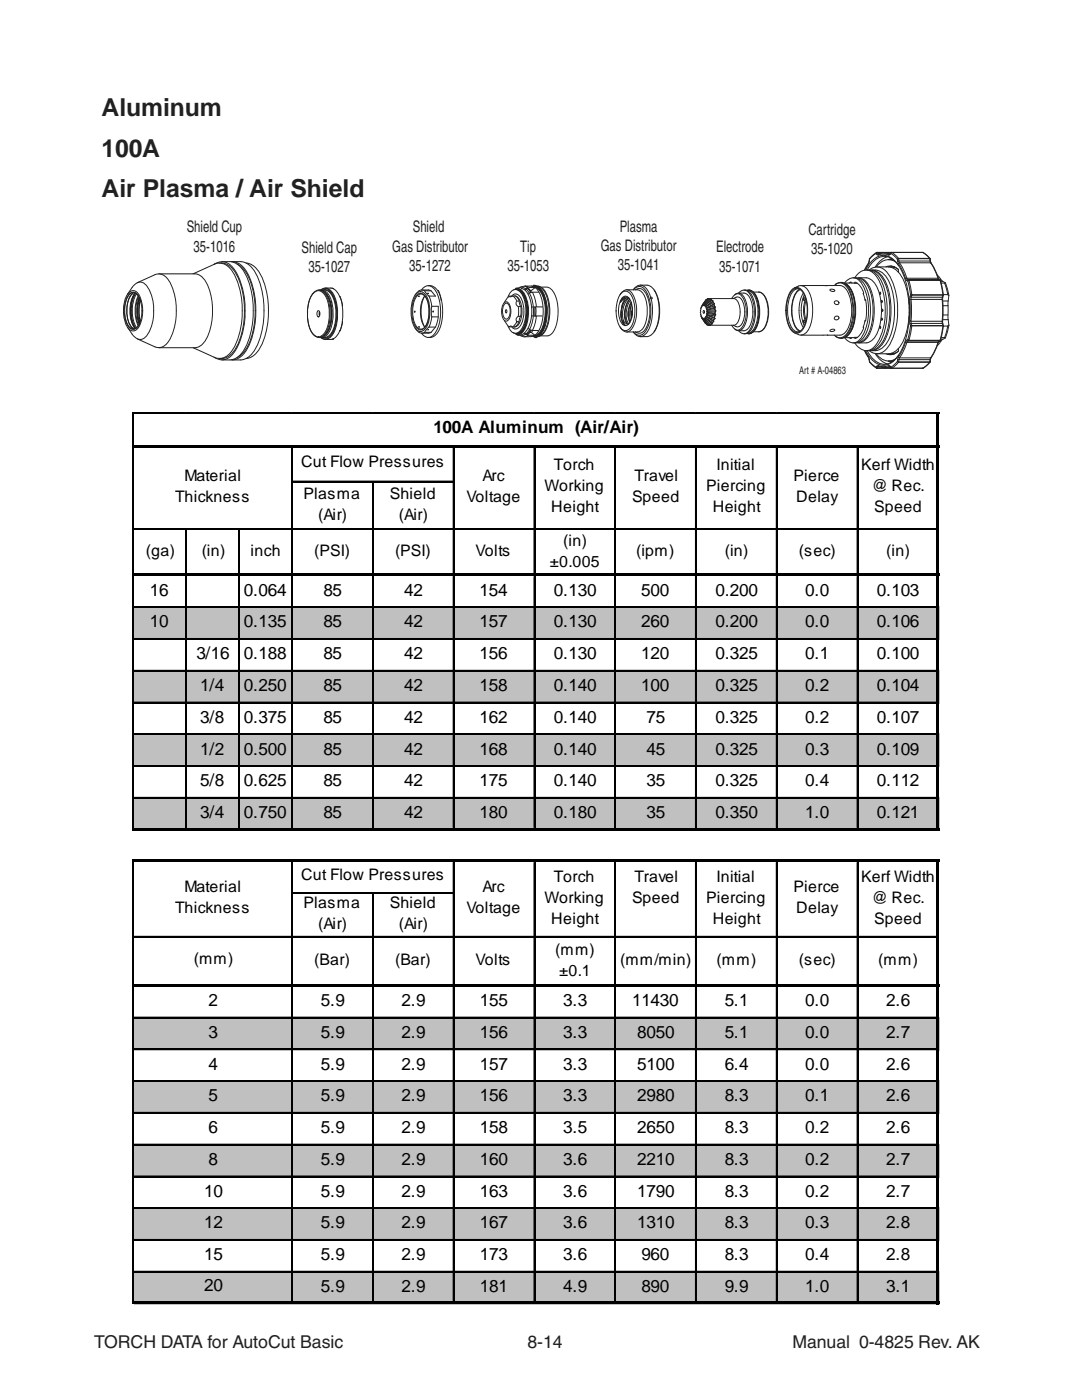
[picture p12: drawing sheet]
<svg xmlns="http://www.w3.org/2000/svg" width="216mm" height="279mm" viewBox="0 0 216 279" stroke-linecap="round" stroke-linejoin="round" font-family="sans-serif">
<g fill="#c0c0c0">
<path d="M26.8 121.1h160.6v6.6h-160.6z"/>
<path d="M26.8 133.8h160.6v6.6h-160.6z"/>
<path d="M26.8 146.4h160.6v6.6h-160.6z"/>
</g>
<path d="M26.8 152.8h31.7v6.6h-31.7z" fill="#fff"/>
<path d="M26.8 159.1h160.6v6.6h-160.6z" fill="#c0c0c0"/>
<g fill="#fff">
<path d="M26.8 165.5h160.6v6.6h-160.6z"/>
<path d="M26.8 171.8h144.5v15.3h-144.5z"/>
<path d="M26.8 186.9h160.6v10h-160.6z"/>
<path d="M26.8 196.6h31.7v6.6h-31.7z"/>
</g>
<g fill="#c0c0c0">
<path d="M26.8 203h160.6v6.6h-160.6z"/>
<path d="M26.8 215.6h160.6v6.6h-160.6z"/>
<path d="M26.8 228.3h160.6v6.6h-160.6z"/>
<path d="M26.8 241h160.6v6.6h-160.6z"/>
<path d="M26.8 253.7h160.6v6.6h-160.6z"/>
</g>
<path d="M26.5 82.2v.1M37.1 82.2v.1M47.6 82.2v.1M58.2 82.2v.1M74.3 82.2v.1M90.4 82.2v.1M106.6 82.2v.1M122.7 82.2v.1M138.8 82.2v.1M154.9 82.2v.1M171 82.2v.1M187.2 82.2v.1" fill="none" stroke="#c0c0c0" stroke-width=".2"/>
<g fill="none" stroke="#000" stroke-width=".25">
<path d="M26.6 82.3v83.4M26.8 82.4h160.6M58.3 89.4v25.1M74.5 96.3v18.2M106.7 89.4v25.1M122.8 89.4v25.1M155 89.4v25.1M171.2 89.4v25.1M26.8 105.6h160.1M37.2 105.7v8.8M37.2 115v50.2M58.3 115v50.2"/>
<path d="M74.5 115v50.2M106.7 115v50.2M122.8 115v50.2M155 115v50.2M171.2 115v50.2M26.8 127.6h160.1M26.8 133.9h160.1M26.8 140.3h160.1M26.8 152.9h160.1M26.8 159.3h160.1M26.6 171.5v88.8M58.3 172.1v24.3"/>
<path d="M58.5 178.3h32.2M74.5 178.4v18M106.7 172.1v24.3M122.8 172.1v24.3M155 172.1v24.3M171.2 172.1v24.3M26.8 187h160.1M58.3 196.9v62.9M74.5 196.9v62.9M106.7 196.9v62.9M122.8 196.9v62.9M155 196.9v62.9"/>
<path d="M171.2 196.9v62.9M26.8 203.1h160.1M26.8 215.8h160.1M26.8 222.1h160.1M26.8 228.5h160.1M26.8 241.1h160.1M26.8 247.5h160.1M26.8 253.8h160.1"/>
</g>
<path d="M26.8 88.9h160.6v.5h-160.6zM26.8 114.5h160.6v.5h-160.6zM26.8 165.2h160.6v.5h-160.6zM26.8 171.5h160.6v.6h-160.6zM186.9 82.5h.5v83.2h-.5zM26.8 196.4h160.6v.5h-160.6zM26.8 259.8h160.6v.5h-160.6zM186.9 172.1h.5v88.2h-.5z" fill="#000"/>
<g fill="none" stroke="#000" stroke-width=".2">
<path d="M26.5 82.3h.1M58.2 89.4v25.1M58.5 96h32.2M74.3 96.3v18.2M90.4 89.4v25.1M106.6 89.4v25.1M122.7 89.4v25.1M138.8 89.4v25.1M154.9 89.4v25.1M171 89.4v25.1M26.8 105.5h160.1M37.1 105.7v8.8"/>
<path d="M37.1 115v50.2M47.6 105.7v8.8M47.6 115v50.2M58.2 115v50.2M74.3 115v50.2M90.4 115v50.2M106.6 115v50.2M122.7 115v50.2M138.8 115v50.2M154.9 115v50.2M171 115v50.2M26.8 121.1h160.1"/>
<path d="M26.8 127.4h160.1M26.8 133.8h160.1M26.8 140.1h160.1M26.8 146.4h160.1M26.8 152.8h160.1M26.8 159.1h160.1M58.2 172.1v24.3M58.5 178.1h32.2M74.3 178.4v18M90.4 172.1v24.3M106.6 172.1v24.3M122.7 172.1v24.3"/>
<path d="M138.8 172.1v24.3M154.9 172.1v24.3M171 172.1v24.3M26.8 186.9h160.1M58.2 196.9v62.9M74.3 196.9v62.9M90.4 196.9v62.9M106.6 196.9v62.9M122.7 196.9v62.9M138.8 196.9v62.9M154.9 196.9v62.9M171 196.9v62.9"/>
<path d="M26.8 203h160.1M26.8 209.3h160.1M26.8 215.6h160.1M26.8 222h160.1M26.8 228.3h160.1M26.8 234.7h160.1M26.8 241h160.1M26.8 247.4h160.1M26.8 253.7h160.1"/>
</g>
<g fill="none" stroke="#000" stroke-width=".3">
<path d="M58.5 96.1h32.2M90.6 89.4v25.1M138.9 89.4v25.1M47.8 105.7v8.8M47.8 115v50.2M90.6 115v50.2M138.9 115v50.2M26.8 121.2h160.1M26.8 146.6h160.1M90.6 172.1v24.3M138.9 172.1v24.3M90.6 196.9v62.9"/>
<path d="M138.9 196.9v62.9M26.8 209.4h160.1M26.8 234.8h160.1"/>
</g>
<g fill="none" stroke="#231f20" stroke-width=".2">
<path d="M25.4 58.7a4.7 4.7 0 0 1 2.3-2.4 2.04 2.04 0 0 1 2 1.4 9.9 9.9 0 0 1-.4 9.2 1.66 1.66 0 0 1-1.5 .8 1.66 1.66 0 0 1-1.4-1l-1-1.4M25.7 58.5a1.11 1.11 0 0 1 1.8 0 6.9 6.9 0 0 1 .1 6.9 1.2 1.2 0 0 1-1.2 .6 1.2 1.2 0 0 1-1-.7 6.9 6.9 0 0 1 .3-6.8zM25.9 58.6l.4-.2a1.37 1.37 0 0 1 1.5 .9 6.5 6.5 0 0 1-.3 5.9l-.5 .4a1.12 1.12 0 0 1-1.5-.6 6.5 6.5 0 0 1 .1-6zM26 59.1a6.7 6.7 0 0 0-.1 5.7M26.4 58.6a5.8 5.8 0 0 0-.1 6.7l.5 .3M26.4 58.6l-.4 .6M26.8 58.7a7.5 7.5 0 0 0 0 6.6M26.8 58.4l-.4 .2M26.9 58.5a7.7 7.7 0 0 0 0 7M27 58.5a6.3 6.3 0 0 0 0 7.1M27.1 58.5a7.2 7.2 0 0 0 0 7M27.3 58.7a7 7 0 0 0 0 6.7"/>
<path d="M27.4 56.4l3.5-1.6a2.18 2.18 0 0 1 2.9 1.3 13.1 13.1 0 0 1 0 11.8 2.3 2.3 0 0 1-2.9 1.3l-3.5-1.6M27.6 59a7.3 7.3 0 0 0 0 6l-.5 .5a.94 .94 0 0 1-1.2-.2 5.8 5.8 0 0 1 .1-6.7 1.11 1.11 0 0 1 1.7 .6M27.6 59.9a8.8 8.8 0 0 0 0 4.2M27.6 60h.4M27.6 60a8.7 8.7 0 0 0 0 4.1M27.6 59.2a7.8 7.8 0 0 0 .1 5.7M27.7 59.7l.1 .1M27.8 59.4l-.1 .3zM27.8 59.4l-.1 .3M27.8 59.8h.2l-.4 .2M27.9 59.6l-.1 .2M31.7 54.7h7.2a3.4 3.4 0 0 1 2.7 2.7 13.3 13.3 0 0 1-.8 10.8 2.47 2.47 0 0 1-1.9 1.2h-7.2"/>
<path d="M38.5 54.7l4.3-2a2.66 2.66 0 0 1 3.3 1.1 16.2 16.2 0 0 1 2 11.5 10.1 10.1 0 0 1-2.6 5.6 2.51 2.51 0 0 1-2.7 .4l-4.3-1.9M42.7 52.8a2.68 2.68 0 0 1 4 .8 17 17 0 0 1 1.4 13.9 7.2 7.2 0 0 1-2.8 4.1 2.69 2.69 0 0 1-2.6-.3M43.8 52.5a3.4 3.4 0 0 1 3.3 2.1 17.3 17.3 0 0 1 0 14.8 3.4 3.4 0 0 1-3.3 2.2M44.2 52.2a4 4 0 0 1 4.7 2.3 17.8 17.8 0 0 1 0 15.1 4 4 0 0 1-4.7 2.2M46.1 52.2a3.3 3.3 0 0 1 3.2 2.1 17.6 17.6 0 0 1 0 15.4 3.5 3.5 0 0 1-3.2 2.1M46.4 52.2a4 4 0 0 1 4.6 2.3 17.8 17.8 0 0 1 0 15.1 4 4 0 0 1-4.6 2.2M47.3 52.7a6 6 0 0 1 2.8 3.9 17.7 17.7 0 0 1-.8 12.8 4.4 4.4 0 0 1-2 2M49.1 52.5a4.2 4.2 0 0 1 3.3 3.1 17.6 17.6 0 0 1-.5 13.8 3.7 3.7 0 0 1-2.8 2.2M62.3 58.7a1.62 1.62 0 0 1 2.9 0 8.4 8.4 0 0 1 0 7.8 1.61 1.61 0 0 1-2.9 .1 8.2 8.2 0 0 1 0-7.9zM62.7 58.3l.7-.3a1.42 1.42 0 0 1 1.5 1 8.4 8.4 0 0 1 0 7.2 1.51 1.51 0 0 1-1.5 1 2.41 2.41 0 0 1-1.7-1.9 8.6 8.6 0 0 1 .5-6.3zM63.6 57.9a2.14 2.14 0 0 1 1.8 1.6 8.8 8.8 0 0 1-.5 7l-.5 .6-.8 .3M64 57.9a1.34 1.34 0 0 1 1.2-.4 3.6 3.6 0 0 1 1.9 2.9 9.1 9.1 0 0 1-.8 6.4l-.5 .6-.9 .3"/>
<path d="M64 57.9a1.33 1.33 0 0 1 2 .3 8.5 8.5 0 0 1 .2 8.6 1.41 1.41 0 0 1-2.1 .6 1.44 1.44 0 0 0 1.5-.9 8.3 8.3 0 0 0-.2-8l-.6-.4zM64.2 57.9h.7a1.6 1.6 0 0 1 1.3 .9 8.5 8.5 0 0 1-.1 7.7 1.77 1.77 0 0 1-1.9 .9M64.4 57.9a1.31 1.31 0 0 1 1.7 .7 8.4 8.4 0 0 1 0 8.1 1.37 1.37 0 0 1-1.6 .7h-.1M64.7 58.2a5.1 5.1 0 0 1 1.6 4.4 5.1 5.1 0 0 1-1.6 4.4M64.9 57.5h1.3M65.2 58.7a7.9 7.9 0 0 1 0 7.8M66.2 57.5l.3 .1M66.5 57.6a3.4 3.4 0 0 1 1.3 1.6M66.5 57.6h.1M67.8 59.2l.5 1.8M83.1 58.6l.8-.4a1.35 1.35 0 0 1 1.2 1 7.3 7.3 0 0 1-.1 6.2l-.5 .5-.5 .3a1.28 1.28 0 0 1-1.3-.9 6.7 6.7 0 0 1 .4-6.7zM83.1 58.9l.8-.4a1.3 1.3 0 0 1 1.2 1 6.3 6.3 0 0 1-.5 6l-.7 .3a1.87 1.87 0 0 1-1.5-1.6 6.2 6.2 0 0 1 .7-5.3z"/>
<path d="M83.3 59l.7-.3a1.77 1.77 0 0 1 1.4 1.6 6 6 0 0 1-.8 5.1l-.6 .3a1.83 1.83 0 0 1-1.4-1.6 5.8 5.8 0 0 1 .7-5.1zM84.2 57.9l1.7 .1 1 1.1h-1.3M84.7 59.2a7.1 7.1 0 0 0 0 6M84.7 58a1.43 1.43 0 0 0-1.9 .9M84.7 58l.9 1.1M84.7 58h1.3M84.8 59.1a5.9 5.9 0 0 0 0 6.2M85.4 58.5l.1 .1zM85.5 57a1.59 1.59 0 0 1 1.3 .9 8.9 8.9 0 0 1 0 8.6 1.49 1.49 0 0 1-1.3 .9 1.49 1.49 0 0 1-1.4-.9M85.5 57l-.8 .3-.6 .6M85.5 57a1.8 1.8 0 0 1 1.8 1 9.2 9.2 0 0 1 0 8.5 1.82 1.82 0 0 1-1.8 .9M85.6 59.1l.6 2"/>
<path d="M87.5 58l.5 2M101.3 59.4a2.11 2.11 0 0 1 1.5-1.6 2.81 2.81 0 0 1 2 2.6 6.7 6.7 0 0 1-1.2 5.8 1.25 1.25 0 0 1-2-.7l-.3-.5M101.7 59.1h.4M102.2 59.1h-.1a1.02 1.02 0 0 1 1-.4 1.02 1.02 0 0 1 .8 .7 5.9 5.9 0 0 1-.3 5.9 .91 .91 0 0 1-1.5 0M102.7 59a2.34 2.34 0 0 1 1.4 2.4 4.2 4.2 0 0 1-1.1 3.8h-.8l-.2-.1-.4 .1-.3-.2-.7-1.1M102.7 59l-.4 .1M102.8 59l.5 .4 .3 .7h-.5M103.8 57.5l.1-.2a3.1 3.1 0 0 1 2.4 3 7.2 7.2 0 0 1-1.3 6.3l-1 .4M103.9 57.6a2.97 2.97 0 0 1 2 2.8 6.9 6.9 0 0 1-1.3 6.1l-.9 .4M104.7 57.1l-2.3 .8M105.2 57.6l-.4 .3M105.4 57.4l-.6 .2v.3"/>
<path d="M106 57.1a2.15 2.15 0 0 1 1.7 1.5 9 9 0 0 1-.4 7.7l-.9 .8-.4 .1M106.1 58.4l-.2-.4a.77 .77 0 0 0-.9-.5l.5 .3 .4 .6M106.2 57.1h-1.5l.7 .3h1.4M106.2 58.3l.5 1.3 .3 1.6M106.7 57.5l-.8 .5M107.2 57.1a2.15 2.15 0 0 1 1.7 1.5 9 9 0 0 1-.4 7.7l-.9 .8-.5 .1M107.3 57.1a2.15 2.15 0 0 1 1.7 1.5 9 9 0 0 1-.4 7.7l-.8 .8-.5 .1M107.5 58.3h-1.3l-.6 .2-.2 .3M108.1 57.3a2.42 2.42 0 0 1 2.9 2.1 9.2 9.2 0 0 1-.6 6.8l-.8 .7-.4 .1M123.7 58.8l.2-.2a1.43 1.43 0 0 1 1.8-.5 6.7 6.7 0 0 1 1 6.3 2.39 2.39 0 0 1-1.6 1.9 1.86 1.86 0 0 1-1.4-1M124.2 59.4a.85 .85 0 0 1 1.4 .2 4.8 4.8 0 0 1-.3 5.2l-.4 .2a1.54 1.54 0 0 1-1.3-1.6 5.1 5.1 0 0 1 .6-4zM124.2 58.3a1.22 1.22 0 0 1 1.8 .7 6.7 6.7 0 0 1-.4 6.6 1.11 1.11 0 0 1-1.8-.2 6.9 6.9 0 0 1 0-6.7z"/>
<path d="M124.7 59.3l-.5 .4-.4 .6M124.8 59.9a5.3 5.3 0 0 0-.5 4.5l.4 .5-.3-1M124.9 59.5l-.6 .3-.5 .5M124.9 59.5l-.5 .7-.4 1.3M125 57.8h2.2a1.96 1.96 0 0 1 1.6 1.7 7.8 7.8 0 0 1-.4 5.9l-.5 .6-.7 .3h-2.2M125.4 59.4a1.19 1.19 0 0 0-1.6 .9M125.4 59.4l-.5 .1M125.5 59.4a2.6 2.6 0 0 0-1.5 2.1M125.5 59.9a5.1 5.1 0 0 0-.4 4.7M125.5 59.6a4.2 4.2 0 0 0-1.1 4.3M125.7 59.7a4.6 4.6 0 0 0-.8 4.6l.4 .4M125.8 59.9a4.5 4.5 0 0 0-.3 4.7"/>
<path d="M126.8 57.8a1.33 1.33 0 0 1 2.1 .8 7.7 7.7 0 0 1-.4 7.4 1.19 1.19 0 0 1-1.7 .3M127.8 56.9a2.59 2.59 0 0 1 3.1 1.7 9.5 9.5 0 0 1-.4 7.7 2.33 2.33 0 0 1-2.5 .9M129.8 59.3v.2l.1 .1M129.8 59.3v-.2a2.42 2.42 0 0 0-2.3-2.2l-.5 .3-.6 .6a1.4 1.4 0 0 1 2.3 0 8.4 8.4 0 0 1 .1 8.3 1.43 1.43 0 0 1-2.4 .2l.5 .5 .8 .4M129.8 59.3h.3a.16 .16 0 0 1 0 .3 .16 .16 0 0 1-.2 0M129.9 59.6a9.4 9.4 0 0 1-.8 6.7l-.5 .6-.8 .3M130.5 57.9a8.5 8.5 0 0 1 .2 8.1M140.9 59.8l-.9 1.4M140.9 59.8l-.8 1.1M141.1 59.7l-.2 .1M141.3 59.6l.4 .1M141.3 59.6l-1 1.2"/>
<path d="M141.6 59.6h4.8a1.94 1.94 0 0 1 1.2 2 4.2 4.2 0 0 1-.7 3.1l-.5 .2h-5M141.7 59.7h.3v.2M141.7 59.6l-1.2 1.2M141.7 59.6h-.2l-1 1.2M142 59.7l-1.4 1.3M142 59.9l.3 .2-.1 .1M142 59.9l-1.3 1 .1 .3M146 59.6a1.39 1.39 0 0 1 1.5-.9 4.8 4.8 0 0 1 1.4 4.4 3.8 3.8 0 0 1-1.4 2.7 1.39 1.39 0 0 1-1.5-.9M146.3 59.6a1.13 1.13 0 0 1 1.8 .4 5.1 5.1 0 0 1-.3 5 1.15 1.15 0 0 1-1.5-.1M146.6 58.8a1.11 1.11 0 0 1 1.7 .2 6.4 6.4 0 0 1 0 6.5 1.06 1.06 0 0 1-1.7 .2M147.4 58.5a1.97 1.97 0 0 1 2.5 1.7 6.8 6.8 0 0 1-.5 5.2 1.95 1.95 0 0 1-2 .6M147.4 58.5l.6-.5a1.51 1.51 0 0 1 1.9 1.2 7.7 7.7 0 0 1-.4 6.7l-.4 .5-.5 .2-.6-.1-.6-.5"/>
<path d="M148.4 57.9a1.6 1.6 0 0 1 1.8 1.3 7.8 7.8 0 0 1-.4 6.7 1.42 1.42 0 0 1-1.4 .7M148.9 57.9a2.34 2.34 0 0 1 2.1 2.3 7.3 7.3 0 0 1-.9 5.9l-.5 .3-.6 .2M149.1 57.9a1.41 1.41 0 0 1 1.5 .9 7.8 7.8 0 0 1 0 7 1.35 1.35 0 0 1-1.5 .8M149.4 57.9h.1M149.4 57.9a2.51 2.51 0 0 1 1.9 2.4 7.5 7.5 0 0 1-.8 5.8l-.5 .3-.6 .2a1.8 1.8 0 0 0 1.5-1.3 7.8 7.8 0 0 0-.3-6.7l-.5-.5zM150.3 58.3h1.1M151.4 58.3a1.67 1.67 0 0 1 1.4 1.2 6.9 6.9 0 0 1-.3 6.1l-.5 .4-.6 .2M151.4 58.3a2.55 2.55 0 0 1 1.7 2.5 7.1 7.1 0 0 1-.7 4.8l-.4 .4-.6 .2M158.2 57.6a1.27 1.27 0 0 1 1.9 .4 7.8 7.8 0 0 1 0 7.9 1.32 1.32 0 0 1-2.3-.1 8 8 0 0 1 0-7.7zM158.3 57.8a1.27 1.27 0 0 1 1.8 .4 7.7 7.7 0 0 1 .1 7.3 1.32 1.32 0 0 1-1.1 .8 1.32 1.32 0 0 1-1.2-.6 7.6 7.6 0 0 1 0-7.5zM158.5 57.5a1.79 1.79 0 0 1 2.9 .7 9.4 9.4 0 0 1 0 7.5 1.79 1.79 0 0 1-2.9 .7M159.5 57.7a1.32 1.32 0 0 0-1.5 .7 7.3 7.3 0 0 0 .4 7.5l.5 .3h.6"/>
<path d="M159.6 57.7a4.6 4.6 0 0 0-1.6 4.2v.5a4.4 4.4 0 0 0 1.6 3.8M159.7 57.8a4.1 4.1 0 0 0-1.7 3.7 6.2 6.2 0 0 0 1.2 4.3l.5 .3M159.8 57h5.4M160.3 58.5a7.3 7.3 0 0 0 0 6.9M160.3 59.5a.22 .22 0 0 1 .3 .2 .22 .22 0 0 1-.3 .2zM160.5 58.9a8 8 0 0 0 0 6.1M160.8 59.6a6.3 6.3 0 0 0 0 4.6M160.9 59.9a6.3 6.3 0 0 0 0 4M165.2 57h2.4a2.71 2.71 0 0 1 2 2.5 8.6 8.6 0 0 1-.9 6.8l-.5 .4-.6 .2h-7.8M165.2 57h-.5M165.6 57.8a.64 .64 0 0 1 1 .3 .57 .57 0 0 1-1-.3zM166.5 57a1.52 1.52 0 0 1 2.5 .3 9.4 9.4 0 0 1-.1 9.4 1.48 1.48 0 0 1-2.4 .2"/>
<path d="M166.7 56.8a1.56 1.56 0 0 1 2.4 .3 9.2 9.2 0 0 1-.1 9.7 1.49 1.49 0 0 1-2.3 .3M167.7 56.4a1.74 1.74 0 0 1 1.7 .8 9.7 9.7 0 0 1 .1 9.3 1.78 1.78 0 0 1-1.8 1M168.8 56.7a5.5 5.5 0 0 1 1.9 4.6 8.7 8.7 0 0 1-1.2 5.3l-.7 .6M168.8 56.7l.2 .1a6 6 0 0 1 1.7 4.5 7.4 7.4 0 0 1-1.7 5.8l-.2 .1M169.4 56.5l.3-.2 .2 .2M169.7 56.3h.1M170.2 55.4a2.36 2.36 0 0 1 2.5 1.8 12.3 12.3 0 0 1 0 9.5 2.56 2.56 0 0 1-2.5 1.7M170.5 56.5v-.1a2.64 2.64 0 0 1 1.8 2.3M170.6 55.4a2.41 2.41 0 0 1 2.2-1.5 2.41 2.41 0 0 1 2.3 1.5 14.1 14.1 0 0 1 0 12.9 2.41 2.41 0 0 1-3.3 1.3l-1.2-1.2M170.7 55.5a2.38 2.38 0 0 1 2.3 1.2 11.5 11.5 0 0 1 0 10.4 2.35 2.35 0 0 1-2.3 1.3M171.1 56.5h-2.6a1.93 1.93 0 0 1 3.4 .1 11.3 11.3 0 0 1 0 10.7 1.89 1.89 0 0 1-1.6 1.1 1.89 1.89 0 0 1-1.8-1l2.6-.1M171.3 55.4a2.59 2.59 0 0 1 2.2 1.8 12.3 12.3 0 0 1 0 9.5 2.57 2.57 0 0 1-2.3 1.7"/>
<path d="M171.4 55.4a3 3 0 0 1 3.5 1.8 12.3 12.3 0 0 1 0 9.5 2.94 2.94 0 0 1-3.5 1.7M172.3 58.6l.3 1.3h.1M172.6 59.8a8 8 0 0 1 0 4.3M172.7 53.9a5.1 5.1 0 0 1 3.3-2.9 4.4 4.4 0 0 1 3.9 3.1 20.2 20.2 0 0 1-.1 16l-.5 .8a3.2 3.2 0 0 1-4.9 1.2l-1.1-1.1-.6-1M172.8 53.9a2.81 2.81 0 0 1 2.9 1.8 14.9 14.9 0 0 1 0 12.4 3 3 0 0 1-2.9 1.9M173.3 52.6l-.8 1.3M173.3 52.5v.1M173.3 52.5l-.8 1.4M173.4 53.9a2.93 2.93 0 0 1 2.6 1.5 14.2 14.2 0 0 1 0 13 2.91 2.91 0 0 1-2.7 1.6M173.5 52.1h.1M173.4 52.1l-.1 .4M173.4 53.9a2.34 2.34 0 0 1 3.5 .3 13.7 13.7 0 0 1 2.2 9.1l-.3 1.8a8.5 8.5 0 0 1-2.5 5.1 2.28 2.28 0 0 1-2.8-.2"/>
<path d="M173.5 52.1l-.2 .5M173.5 51.7v.4M173.5 51.7h.1M173.5 51.6v.1M173.9 53.9a3.1 3.1 0 0 1 2.5 1.8 14.9 14.9 0 0 1 0 12.4 3.1 3.1 0 0 1-2.5 1.9M174 53.9a3 3 0 0 1 3.2 1.8 14.9 14.9 0 0 1 0 12.4 3.1 3.1 0 0 1-3.2 1.9M174.8 50.6l.2 .2M174.8 50.6l-1.3 1.1M174.8 50.6l.2-.2 .2 .2h.4M174.9 50.4l-.1 .2M174.9 50.4l-1.4 1.2M175 50.4h-.1"/>
<path d="M175 50.4h9.1M175 50.4h.1M175 53.3h2.3M175 50.8l.3 .1M175.3 50.9l1-.2 1 .2M175.4 50.7l-.2-.1-.2 .2M175.4 50.7l-.1 .2M175.6 58.3l.1 .2-.1 .3zM175.7 50.6l-.3 .1M175.7 50.6l1-.1 .9 .2M175.9 60l.2 .2-.2 .2zM176.4 50.5h1.3"/>
<path d="M176.8 53.3a1.95 1.95 0 0 1 2.5 .7v.3M177.1 51.2a4.4 4.4 0 0 0-2.5 2.1M177.3 53.3a3.3 3.3 0 0 1 2.6 1.8 15.8 15.8 0 0 1 0 13.7 3.3 3.3 0 0 1-2.6 1.8M177.3 51.8l1 .1M177.6 50.8l-.3 .1M177.6 53.3l.9 .1 .7 .4M177.6 50.7l-.3 .2M177.6 50.7v.1M177.8 50.6l-.2 .2M177.8 50.6l1.3 1.1M177.8 50.6l.1-.2 .2 .1 1.2 1.1h6.2M177.8 50.4l-.2 .3"/>
<path d="M177.8 50.4v.2M177.9 53.1l-.6 .2M177.9 50.4h-.1M178 51.7l-.8 .1M178.5 53.3h-.7l.6-.1-.2 .1M178.7 52.2a2.77 2.77 0 0 0-3.9 1.1M179.1 51.7v.4M179.1 51.7l.2-.1 .1 .5h6.2M179.1 52.1h.3l.1 .3h6.2M179.1 52.1l.2 .5M179.3 52.6l.2-.2 .5 .8 1 2.3h6.2M179.3 52.6l.7 1.2 .7 1.8"/>
<path d="M179.4 53.1a3.3 3.3 0 0 0-4.1-1.7 5.4 5.4 0 0 0-2.3 2.5M180.7 55.6l.3-.1 .1 .3h6.2M180.7 55.6l.2 .4M181.6 59.2l-.1 .6M181.7 58.8l.2 .1M181.7 58.8l-.1 .4 .1 .1h.1l.1-.4M181.8 59.8h6.2M181.8 59.8l.1 2.1-.1 2.2h-.3v-4.3M181.8 59.8h-.3M181.9 58.9h6.2M181.9 58.8h-.2M181.9 58.8v.1"/>
<path d="M181.9 58.8l-.5-2.8-.3 .1 .6 2.7M181.9 58.8h6.2M184.1 50.4l.7 .4 .8 .8M184.1 50.4l1.4 1.2M185.5 51.6h.1M185.5 51.6l.1 .1M185.5 51.6l.1 .5M185.5 51.6h-6.2l-.2 .1M185.6 52.1l.1 .3M185.6 52.1h.1M185.6 51.7l.1 .4M185.7 52.1l.1 .4"/>
<path d="M185.7 52.4l.7 1.3 .8 1.8M185.7 52.4l.1 .1M185.8 52.5l.7 1.3 .8 1.8M187 54.9l.7 .8M187.2 55.5l.1 .3M187.2 55.5l.1 .1M187.3 55.6l.1 .2M187.3 55.8l.3 .1M187.3 55.8h.1M187.3 55.7h.4M187.4 55.8l.2 .1M187.6 55.9v.1"/>
<path d="M187.6 55.9h-6.3l-.2-.1-.2 .2M187.6 55.9h.1M187.6 56h.1M187.6 56l-6.3-.1-.2 .2-.2-.1M187.6 56l.5 2.8M187.6 55.9l.1 .1M187.7 56l.5 2.8M187.7 56.2h.4M187.7 55.7l.4 .5M187.8 56.5h.7M188 59.8h.1M188 59.8v4.3"/>
<path d="M188 59.3v.5M188 59.3h-6.2v.5M188.1 56.2l.5 .2M188.1 59.3h-.1M188.1 59.3v5.3M188.1 58.9v.4M188.1 58.9l-.1 .4M188.1 58.8v.1M188.5 56.5l.6 2.3M188.6 56.4l.7 2.6M188.6 56.4l-.1 .1M189.1 58.8l.2 .2"/>
<path d="M189.1 58.8h-1M189.3 59l-.1 1.1M25.9 64.8l.6 .7M27.6 64.1l.4 .1h-.2M27.7 64.3l.1 .4M27.7 60a8.5 8.5 0 0 0 0 4M27.8 64.2l-.1 .1M27.8 64.2l.1 .3M28 60a8.5 8.5 0 0 0 0 4M28 64l-.4 .1M63.5 62a.72 .72 0 0 1 0 1.2 .82 .82 0 0 1 0-1.2zM63.7 62.4v.5"/>
<path d="M63.8 62.2v.8M63.8 62.3v.7M64 67.3l.2 .2a2.52 2.52 0 0 0 1.8 .2h.2M64.2 67.3h.1M66 60.2l.2 .1h-.2zM66.5 67.6l-.3 .1M66.5 67.6h.1M67.8 66a3.4 3.4 0 0 1-1.3 1.6M68.3 64.3l-.5 1.7M68.3 61v3.3M82.7 62.1l.1 .2zM82.8 65.4a1.43 1.43 0 0 0 1.9 .9"/>
<path d="M83.5 65.2l.2 .1zM84 65.7h.1M84.7 66.3h1.3M85.6 65.3h1.3M85.6 65.3l-.9 1M86 66.3l-.5 .2h-1.3M86.2 61.1h1.3v2.1l-.3 1.1a3.7 3.7 0 0 1-1.2 2M86.2 63.2h1.3M86.2 61.1l-.1 .9 .1 1.2M86.2 63.2l-.6 2.1M100.7 60.3l.3-.1a2.13 2.13 0 0 1 .9 2.6 1.34 1.34 0 0 1-.9 1.3 2.13 2.13 0 0 1-.9-2.6l.4-.9zM100.8 60.6l.2-.1a1.76 1.76 0 0 1 .8 2.1 .88 .88 0 0 1-1 1 2.45 2.45 0 0 1 0-3z"/>
<path d="M100.9 61.9l.1-.1a.41 .41 0 0 1 0 .6zM102.2 65.2h-.5M102.3 66.4l2.2 .8h1.5M103.1 60.1l-.1 .6a2.28 2.28 0 0 1 .4 2.2v.3M103.1 64.2h.5l.3-1.1a.85 .85 0 0 0-.9 .6l.1 .5-.4 .6-.5 .4M103.1 60.1l-.1-.4a.76 .76 0 0 0-1.1-.5l-.2-.1-.4 .3-.7 1M103.4 61.2h.5v1.9M103.6 64.2a1.42 1.42 0 0 1-1.1 1.1M103.6 60l.3 1.2M104.6 66.5l.8 .4-.9 .3M104.6 66.5l.5 .2M105.4 66.9h1.3"/>
<path d="M105.4 65.4l.2 .4 .6 .2M105.8 65.8l-.7 .9a.61 .61 0 0 0 .7-.5l.2-.3M106 66.3l.7 .6M106.1 63l2.2 .1M106.2 66h1.3M106.3 66l-.3 .4h-.3M106.7 61.3v1.8h.2v-.2v-1.6M107 63.1l-.3 1.6-.5 1.3M107.9 67h1.3M108.3 61.3h-2.2M123.9 62v1.3M124 61.5a3.7 3.7 0 0 0 .5 3.3l.2 .1"/>
<path d="M124.4 63.9v.2a.89 .89 0 0 0 1.1 .5M124.6 62v1.3M125.4 62l-.1 1.3M125.9 60.3a4.6 4.6 0 0 0-.2 4.1M125.9 61l-.2 1.5 .1 1.5M125.9 61l-.1 1.1 .2 1.4M126 60.3l-.5 1.7v1.2l.2 1.1M126 60.7l-.1 .3M126.1 62.9v-.8v1.2M126.2 61.4v1.3M127.7 67.2h.1M127.8 67.2h.3z"/>
<path d="M127.8 67.2h-.1M130.7 66l-.2 .2M139.8 62.8l.1 .1v.3M139.8 62.8l.1 .1M139.8 61.5v1.3M139.9 63.2h.1v.3M139.9 63.2l.1 .2M140 61.2v.3h-.2M140 61.3l-.2 .2M140 63.5l.8 1M140 63.5l.2-.1v.3M140.1 60.9v.3h-.1"/>
<path d="M140.2 63.7l.9 1.1M140.2 63.7l.1-.2 .1 .2M140.3 60.8v.2l-.2-.1M140.3 60.8l.1 .2 .1-.2M140.3 62a.25 .25 0 0 1 .3 .3 .25 .25 0 0 1-.2 .2zM140.4 63.7l1.1 1.2h-.2zM140.5 60.8l.1 .2 .1-.1M140.6 63.7l-.1-.2-.1 .2M140.6 63.7l1.1 1.1 .2-.1M140.6 63.7l1.3 1M140.7 63.4l1.4 1.2M140.8 64.5l.1 .1"/>
<path d="M140.8 63.5l1.3 1 .1-.2M140.8 63.5l-.1-.1-.1 .3M140.8 63.5l1.4 .8M140.8 63.2l1.6 1M140.8 63.2v.3M140.9 61.5h.1M140.9 61.2v.3M141 62.9l1.7 .7M141 62.9v.3M141 64.7l.1 .1M141 63.2l1.3 .8 .2-.2M141 63.2h-.2"/>
<path d="M141 63.2l1.5 .6M141 61.8l.1 .1M141 62.5l1.8 .3M141 62.5l.1 .3M141 62.2l.1 .2M141 61.5v.3M141.1 62.8l1.5 .6M141.1 62.8l-.1 .1M141.1 62.8l1.5 .3M141.1 61.9l-.1 .3M141.1 64.8l.2 .1M141.1 62.4l-.1 .1"/>
<path d="M141.9 64.7l-.1 .2h-.5M142.2 64.3l-.1 .3-.2 .1M142.2 60.2l.1 .2M142.2 60.2l-1.3 1M142.3 60.1l-1.5 1.1h.1M142.3 60.4l.3 .2M142.3 60.4l-1.4 .8M142.5 63.8l-.1 .4-.2 .1M142.5 61.1l.3 .2M142.5 61.1l-1.5 .4M142.5 61.1v-.3l-1.5 .7M142.6 63.4l.1 .2"/>
<path d="M142.6 60.6l-.1 .5M142.6 60.6l-1.7 .9M142.6 63.1v.3M142.6 61.5l.1 .3M142.6 61.5l-1.5 .4M142.7 61.8l.1 .3M142.7 61.8l-1.6 .1M142.7 62.3l-1.6 .1M142.7 62.3v.3l-1.6-.2M142.7 62.3l.1 .5M142.7 63.6l-.2 .2M142.8 61.3l-1.8 .5"/>
<path d="M142.8 61.3l-.2 .2M142.8 62.8l-.2 .3M142.8 62.1l-.1 .2M142.8 62.1l-1.8 .1M149.4 66.6h.1M150.3 66.2h1.1M160.3 64a.22 .22 0 0 1 .3 .2 .22 .22 0 0 1-.3 .2zM165.6 65.9a.55 .55 0 0 1 .9 0 .67 .67 0 0 1-.9 .1zM166.5 63.3a.5 .5 0 0 1 .9 .1 .45 .45 0 0 1-.5 .5 .45 .45 0 0 1-.4-.6zM166.6 60.1a.47 .47 0 0 1 .6 0 .47 .47 0 0 1 .2 .5 .5 .5 0 0 1-.6 .2 .5 .5 0 0 1-.3-.5zM169.4 67.4l.3 .2 .2-.2M169.7 67.6h.1"/>
<path d="M172.3 65.2a2.71 2.71 0 0 1-1.8 2.3v-.1M172.5 69.9l.8 1.5M172.5 70l.8 1.3M172.7 63.9h-.1l-.3 1.4M173 70h.1a4.1 4.1 0 0 0 3.5 2.7 3.8 3.8 0 0 0 2.8-1.9M173.3 71.3l.2 .4M173.3 71.3v.1M173.3 71.4l.1 .4M173.4 71.8l.1 .4M173.4 71.8h.1M173.5 71.7v.4M173.5 72.2l1.4 1.3"/>
<path d="M173.5 72.1l1.3 1.2M173.5 72.1v.1M174.6 70.6a4.4 4.4 0 0 0 2.5 2M174.8 73.3l.1 .2M174.8 70.6a2.86 2.86 0 0 0 3.9 1M174.9 73.5h.1M175 73.5h.1M175 70.6h2.3M175 73.1l-.2 .2M175 73.1l.2 .1h.2M175.3 73l-.3 .1M175.3 73l1 .2 1-.2"/>
<path d="M175.3 73l.1 .2M175.4 73.2l.3 .1M175.6 65.1l.1 .2-.1 .3zM175.6 73.2h-.4l-.2 .3-.2-.2M175.9 63.5l.2 .2-.2 .2zM176 61.7l.2 .2-.1 .3zM176.4 73.4h1.3M177.2 72l.8 .2M177.3 70.6l.6 .2M177.3 73l.3 .1M177.3 73l.2 .2M177.5 73.2h.1"/>
<path d="M177.5 73.2a2.66 2.66 0 0 1-1.8 .1M177.6 73.1l.2 .2M177.6 73.1v.1M177.6 73.2l.2 .2M177.8 73.3v.1M177.8 73.4l.1 .1M178.3 72l-1 .1M178.5 70.6h-.7l.6 .1-.2-.1M179.1 72.1l-1.3 1.2M179.1 72.1l.2 .2M179.1 71.7v.4M179.2 70.1l-.7 .4-.9 .1"/>
<path d="M179.3 71.3l-.2 .4M179.3 72.3l-1.2 1.1-.2 .1-.1-.2M179.3 72.3h6.2M179.3 69.5v.4a2.01 2.01 0 0 1-2.5 .7M180.7 68.2l-.7 1.9-.7 1.2M180.9 67.9l.2 .2 .2-.1M180.9 67.9l-.2 .3M180.9 67.9l.2-.1 .2 .2M181.3 68h6.3M181.4 61.4h.1M181.4 60.2l.1 .6M181.5 63.1l-.1 .6"/>
<path d="M181.5 62.4h-.1M181.5 64.1l.1 .5M181.6 64.6l.1 .4M181.7 65h.2M181.7 65l-.6 2.8 .3 .1 .5-2.9M181.8 64.5l-.2 .1M181.8 64.5l.1 .5M181.8 64.5h6.2M181.9 65h-.2M181.9 65h.1M181.9 65h6.2M184.1 73.5h-9.1"/>
<path d="M184.2 73.5h-.1M185.5 72.3l-1.4 1.2M185.5 72.2l-6.2 .1M185.5 72.2v.1M185.6 71.8h-6.2l-.1 .4-.2-.1M185.6 71.8l-.1 .4M185.6 72.2l-1.4 1.3M185.6 72.2h-.1M185.6 72.2l-.1 .1M185.7 71.8l-.1 .4M185.7 71.7l-.1 .1M185.7 71.4l-.1 .4"/>
<path d="M185.7 71.4h-6.2l-.1 .4-.3-.1M185.8 71.4h-.1M185.8 71.4l-.1 .4M187.2 68.3h-6.2l-1 2.4-.5 .7-.2-.1M187.2 68.3l-.8 1.9-.7 1.2M187.3 68.3h-.1M187.3 68.3l-.6 1.4-.9 1.7M187.3 68.1h-6.2l-.1 .2-.3-.1M187.3 68.1l-.1 .2M187.3 68.1h.4M187.4 68.1h-.1M187.4 68.1l-.1 .2"/>
<path d="M187.6 68l-.3 .1M187.6 67.9v.1M187.6 67.9l-6.3 .1M187.6 67.9l-.2 .2M187.7 67.8l-.1 .1M187.7 67.9h-.1M187.7 68.1l-.7 .9M187.7 67.7h.4M187.8 67.4h.7M188 64.1h-6.2v.4M188 64.1v.4M188 64.5l.1 .1"/>
<path d="M188 64.5l.1 .5M188.1 64.1h-.1M188.1 60.1h1.1M188.1 63.8h1.1M188.1 64.6v.4M188.1 65h.1M188.1 65l-.5 2.9M188.2 62.9h1M188.2 61h1M188.2 65.1h.9M188.2 65h-.1M188.2 65l-.5 2.9"/>
<path d="M188.5 67.4h.1M188.6 67.4l-.9 .7M189.1 65.1l-.6 2.3M189.2 61v2.8M189.2 60.1v.9M189.2 63.8l.1 1.1M189.3 64.9l-.7 2.5M189.3 64.9l-.2 .2"/>
<circle cx="83.6" cy="59.1" r=".07"/>
<circle cx="85.4" cy="65.8" r=".07"/>
<circle cx="86.4" cy="62.2" r=".09"/>
</g>
<path d="M106.5 56.9a2.8 2.8 0 0 1 2.2 2.3 8.8 8.8 0 0 1-.7 7.4l-.8 .7a.51 .51 0 0 1-.8-.2 3 3 0 0 0 2.1-2.5 8.6 8.6 0 0 0-.6-6.4 2.59 2.59 0 0 0-1.6-1z" fill="#231f20"/>
<path d="M106.3 57.2l.2-.3a2.8 2.8 0 0 1 2.2 2.3 8.8 8.8 0 0 1-.7 7.4l-.8 .7a.51 .51 0 0 1-.8-.2 3 3 0 0 0 2.1-2.5 8.6 8.6 0 0 0-.6-6.4 2.05 2.05 0 0 0-1.6-1" fill="none" stroke="#231f20" stroke-width=".2"/>
<path d="M103 57.5a2.52 2.52 0 0 1 2 2 7.8 7.8 0 0 1-.8 6.9l-.9 .5-.4-.3a2.99 2.99 0 0 0 2-2.6l.2-1.7a5.9 5.9 0 0 0-1.3-4.1l-1-.5z" fill="#231f20"/>
<path d="M102.8 57.7l.2-.2a2.52 2.52 0 0 1 2 2.1 7.8 7.8 0 0 1-.8 6.8l-.9 .5-.4-.3a2.99 2.99 0 0 0 2-2.6l.2-1.7a5.9 5.9 0 0 0-1.3-4.1l-1-.5" fill="none" stroke="#231f20" stroke-width=".2"/>
<g font-size="4.9" fill="#231f20">
<text x="20.3" y="23.2">Aluminum</text>
<text x="20.3" y="31.2">100A</text>
<text x="20.3" y="39.3">Air Plasma / Air Shield</text>
</g>
<g font-size="3.5" fill="#231f20">
<text x="18.8" y="269">TORCH DATA for AutoCut Basic</text>
<text x="105.2" y="269">8-14</text>
<text x="158.1" y="269">Manual 0-4825 Rev. AK</text>
</g>
<g font-size="3.4">
<text x="86.5" y="86.5">100A Aluminum (Air/Air)</text>
<text x="29.9" y="118.9">16</text>
<text x="48.7" y="118.9">0.064</text>
<text x="64.6" y="118.9">85</text>
<text x="80.6" y="118.9">42</text>
<text x="95.7" y="118.9">154</text>
<text x="110.5" y="118.9">0.130</text>
<text x="128" y="118.9">500</text>
<text x="142.7" y="118.9">0.200</text>
<text x="160.7" y="118.9">0.0</text>
<text x="175" y="118.9">0.103</text>
<text x="29.9" y="125.2">10</text>
<text x="48.7" y="125.2">0.135</text>
<text x="64.6" y="125.2">85</text>
<text x="80.6" y="125.2">42</text>
<text x="95.7" y="125.2">157</text>
<text x="110.5" y="125.2">0.130</text>
<text x="128" y="125.2">260</text>
<text x="142.7" y="125.2">0.200</text>
<text x="160.7" y="125.2">0.0</text>
<text x="175" y="125.2">0.106</text>
<text x="39.2" y="131.6">3/16</text>
<text x="48.7" y="131.6">0.188</text>
<text x="64.6" y="131.6">85</text>
<text x="80.6" y="131.6">42</text>
<text x="95.7" y="131.6">156</text>
<text x="110.5" y="131.6">0.130</text>
<text x="128" y="131.6">120</text>
<text x="142.7" y="131.6">0.325</text>
<text x="160.7" y="131.6">0.1</text>
<text x="175" y="131.6">0.100</text>
<text x="40" y="137.9">1/4</text>
<text x="48.7" y="137.9">0.250</text>
<text x="64.6" y="137.9">85</text>
<text x="80.6" y="137.9">42</text>
<text x="95.7" y="137.9">158</text>
<text x="110.5" y="137.9">0.140</text>
<text x="128" y="137.9">100</text>
<text x="142.7" y="137.9">0.325</text>
<text x="160.7" y="137.9">0.2</text>
<text x="175" y="137.9">0.104</text>
<text x="40" y="144.3">3/8</text>
<text x="48.7" y="144.3">0.375</text>
<text x="64.6" y="144.3">85</text>
<text x="80.6" y="144.3">42</text>
<text x="95.7" y="144.3">162</text>
<text x="110.5" y="144.3">0.140</text>
<text x="129" y="144.3">75</text>
<text x="142.7" y="144.3">0.325</text>
<text x="160.7" y="144.3">0.2</text>
<text x="175" y="144.3">0.107</text>
<text x="40" y="150.6">1/2</text>
<text x="48.7" y="150.6">0.500</text>
<text x="64.6" y="150.6">85</text>
<text x="80.6" y="150.6">42</text>
<text x="95.7" y="150.6">168</text>
<text x="110.5" y="150.6">0.140</text>
<text x="129" y="150.6">45</text>
<text x="142.7" y="150.6">0.325</text>
<text x="160.7" y="150.6">0.3</text>
<text x="175" y="150.6">0.109</text>
<text x="40" y="156.9">5/8</text>
<text x="48.7" y="156.9">0.625</text>
<text x="64.6" y="156.9">85</text>
<text x="80.6" y="156.9">42</text>
<text x="95.7" y="156.9">175</text>
<text x="110.5" y="156.9">0.140</text>
<text x="129" y="156.9">35</text>
<text x="142.7" y="156.9">0.325</text>
<text x="160.7" y="156.9">0.4</text>
<text x="175" y="156.9">0.112</text>
<text x="40" y="163.3">3/4</text>
<text x="48.7" y="163.3">0.750</text>
<text x="64.6" y="163.3">85</text>
<text x="80.6" y="163.3">42</text>
<text x="95.7" y="163.3">180</text>
<text x="110.5" y="163.3">0.180</text>
<text x="129" y="163.3">35</text>
<text x="142.7" y="163.3">0.350</text>
<text x="160.7" y="163.3">1.0</text>
<text x="175" y="163.3">0.121</text>
<text x="41.6" y="200.8">2</text>
<text x="64" y="200.8">5.9</text>
<text x="80.1" y="200.8">2.9</text>
<text x="95.7" y="200.8">155</text>
<text x="112.4" y="200.8">3.3</text>
<text x="126.1" y="200.8">11430</text>
<text x="144.6" y="200.8">5.1</text>
<text x="160.7" y="200.8">0.0</text>
<text x="176.8" y="200.8">2.6</text>
<text x="41.6" y="207.1">3</text>
<text x="64" y="207.1">5.9</text>
<text x="80.1" y="207.1">2.9</text>
<text x="95.7" y="207.1">156</text>
<text x="112.4" y="207.1">3.3</text>
<text x="127.2" y="207.1">8050</text>
<text x="144.6" y="207.1">5.1</text>
<text x="160.7" y="207.1">0.0</text>
<text x="176.8" y="207.1">2.7</text>
<text x="41.6" y="213.4">4</text>
<text x="64" y="213.4">5.9</text>
<text x="80.1" y="213.4">2.9</text>
<text x="95.7" y="213.4">157</text>
<text x="112.4" y="213.4">3.3</text>
<text x="127.2" y="213.4">5100</text>
<text x="144.6" y="213.4">6.4</text>
<text x="160.7" y="213.4">0.0</text>
<text x="176.8" y="213.4">2.6</text>
<text x="41.6" y="219.8">5</text>
<text x="64" y="219.8">5.9</text>
<text x="80.1" y="219.8">2.9</text>
<text x="95.7" y="219.8">156</text>
<text x="112.4" y="219.8">3.3</text>
<text x="127.2" y="219.8">2980</text>
<text x="144.6" y="219.8">8.3</text>
<text x="160.7" y="219.8">0.1</text>
<text x="176.8" y="219.8">2.6</text>
<text x="41.6" y="226.1">6</text>
<text x="64" y="226.1">5.9</text>
<text x="80.1" y="226.1">2.9</text>
<text x="95.7" y="226.1">158</text>
<text x="112.4" y="226.1">3.5</text>
<text x="127.2" y="226.1">2650</text>
<text x="144.6" y="226.1">8.3</text>
<text x="160.7" y="226.1">0.2</text>
<text x="176.8" y="226.1">2.6</text>
<text x="41.6" y="232.5">8</text>
<text x="64" y="232.5">5.9</text>
<text x="80.1" y="232.5">2.9</text>
<text x="95.7" y="232.5">160</text>
<text x="112.4" y="232.5">3.6</text>
<text x="127.2" y="232.5">2210</text>
<text x="144.6" y="232.5">8.3</text>
<text x="160.7" y="232.5">0.2</text>
<text x="176.8" y="232.5">2.7</text>
<text x="40.8" y="238.8">10</text>
<text x="64" y="238.8">5.9</text>
<text x="80.1" y="238.8">2.9</text>
<text x="95.7" y="238.8">163</text>
<text x="112.4" y="238.8">3.6</text>
<text x="127.2" y="238.8">1790</text>
<text x="144.6" y="238.8">8.3</text>
<text x="160.7" y="238.8">0.2</text>
<text x="176.8" y="238.8">2.7</text>
<text x="40.8" y="245.2">12</text>
<text x="64" y="245.2">5.9</text>
<text x="80.1" y="245.2">2.9</text>
<text x="95.7" y="245.2">167</text>
<text x="112.4" y="245.2">3.6</text>
<text x="127.2" y="245.2">1310</text>
<text x="144.6" y="245.2">8.3</text>
<text x="160.7" y="245.2">0.3</text>
<text x="176.8" y="245.2">2.8</text>
<text x="40.8" y="251.5">15</text>
<text x="64" y="251.5">5.9</text>
<text x="80.1" y="251.5">2.9</text>
<text x="95.7" y="251.5">173</text>
<text x="112.4" y="251.5">3.6</text>
<text x="128" y="251.5">960</text>
<text x="144.6" y="251.5">8.3</text>
<text x="160.7" y="251.5">0.4</text>
<text x="176.8" y="251.5">2.8</text>
<text x="40.8" y="257.6">20</text>
<text x="64" y="257.9">5.9</text>
<text x="80.1" y="257.9">2.9</text>
<text x="95.7" y="257.9">181</text>
<text x="112.4" y="257.9">4.9</text>
<text x="128" y="257.9">890</text>
<text x="144.6" y="257.9">9.9</text>
<text x="160.7" y="257.9">1.0</text>
<text x="176.8" y="257.9">3.1</text>
</g>
<g font-size="3.2" fill="#231f20">
<text x="37.3" y="46.4">Shield Cup</text>
<text x="82.4" y="46.3">Shield</text>
<text x="123.7" y="46.2">Plasma</text>
<text x="161.3" y="46.8">Cartridge</text>
<text x="38.6" y="50.3">35-1016</text>
<text x="60.2" y="50.4">Shield Cap</text>
<text x="78.3" y="50.2">Gas Distributor</text>
<text x="103.8" y="50.2">Tip</text>
<text x="119.9" y="50.1">Gas Distributor</text>
<text x="123.3" y="54">35-1041</text>
<text x="142.9" y="50.3">Electrode</text>
<text x="161.9" y="50.7">35-1020</text>
<text x="61.5" y="54.3">35-1027</text>
<text x="81.7" y="54.1">35-1272</text>
<text x="101.2" y="54.1">35-1053</text>
<text x="143.5" y="54.2">35-1071</text>
</g>
<g font-size="3.2">
<text x="36.8" y="95.9">Material</text>
<text x="60.1" y="93.3">Cut Flow Pressures</text>
<text x="96.3" y="95.9">Arc</text>
<text x="110.5" y="93.8">Torch</text>
<text x="126.6" y="95.9">Travel</text>
<text x="143" y="93.8">Initial</text>
<text x="158.3" y="95.9">Pierce</text>
<text x="171.8" y="93.8">Kerf Width</text>
<text x="35" y="100.2">Thickness</text>
<text x="60.6" y="99.6">Plasma</text>
<text x="77.8" y="99.6">Shield</text>
<text x="93.1" y="100.2">Voltage</text>
<text x="108.7" y="98">Working</text>
<text x="126.1" y="100.2">Speed</text>
<text x="140.9" y="98">Piercing</text>
<text x="158.9" y="100.2">Delay</text>
<text x="173.9" y="98">@ Rec.</text>
<text x="63.5" y="103.8">(Air)</text>
<text x="79.6" y="103.8">(Air)</text>
<text x="110" y="102.3">Height</text>
<text x="142.2" y="102.3">Height</text>
<text x="174.5" y="102.3">Speed</text>
<text x="29.1" y="111">(ga)</text>
<text x="40.3" y="111">(in)</text>
<text x="50" y="111">inch</text>
<text x="62.7" y="111">(PSI)</text>
<text x="78.8" y="111">(PSI)</text>
<text x="94.9" y="111">Volts</text>
<text x="109.7" y="113.1">±0.005</text>
<text x="112.4" y="108.9">(in)</text>
<text x="126.9" y="111">(ipm)</text>
<text x="144.6" y="111">(in)</text>
<text x="159.4" y="111">(sec)</text>
<text x="176.8" y="111">(in)</text>
<text x="36.8" y="178.1">Material</text>
<text x="60.1" y="175.7">Cut Flow Pressures</text>
<text x="96.3" y="178.1">Arc</text>
<text x="110.5" y="176">Torch</text>
<text x="126.6" y="176">Travel</text>
<text x="143" y="176">Initial</text>
<text x="158.3" y="178.1">Pierce</text>
<text x="171.8" y="176">Kerf Width</text>
<text x="35" y="182.3">Thickness</text>
<text x="60.6" y="181.2">Plasma</text>
<text x="63.5" y="185.5">(Air)</text>
<text x="77.8" y="181.2">Shield</text>
<text x="79.6" y="185.5">(Air)</text>
<text x="93.1" y="182.3">Voltage</text>
<text x="108.7" y="180.2">Working</text>
<text x="110" y="184.4">Height</text>
<text x="126.1" y="180.2">Speed</text>
<text x="140.9" y="180.2">Piercing</text>
<text x="142.2" y="184.4">Height</text>
<text x="158.9" y="182.3">Delay</text>
<text x="173.9" y="180.2">@ Rec.</text>
<text x="174.5" y="184.4">Speed</text>
<text x="110.8" y="190.5">(mm)</text>
<text x="38.7" y="192.3">(mm)</text>
<text x="62.7" y="192.6">(Bar)</text>
<text x="78.8" y="192.6">(Bar)</text>
<text x="94.9" y="192.6">Volts</text>
<text x="111.6" y="194.7">±0.1</text>
<text x="123.7" y="192.6">(mm/min)</text>
<text x="143" y="192.6">(mm)</text>
<text x="159.4" y="192.6">(sec)</text>
<text x="175.3" y="192.6">(mm)</text>
</g>
<text font-size="2.1" fill="#231f20" x="159.4" y="74.7">Art # A-04863</text>
</svg>
